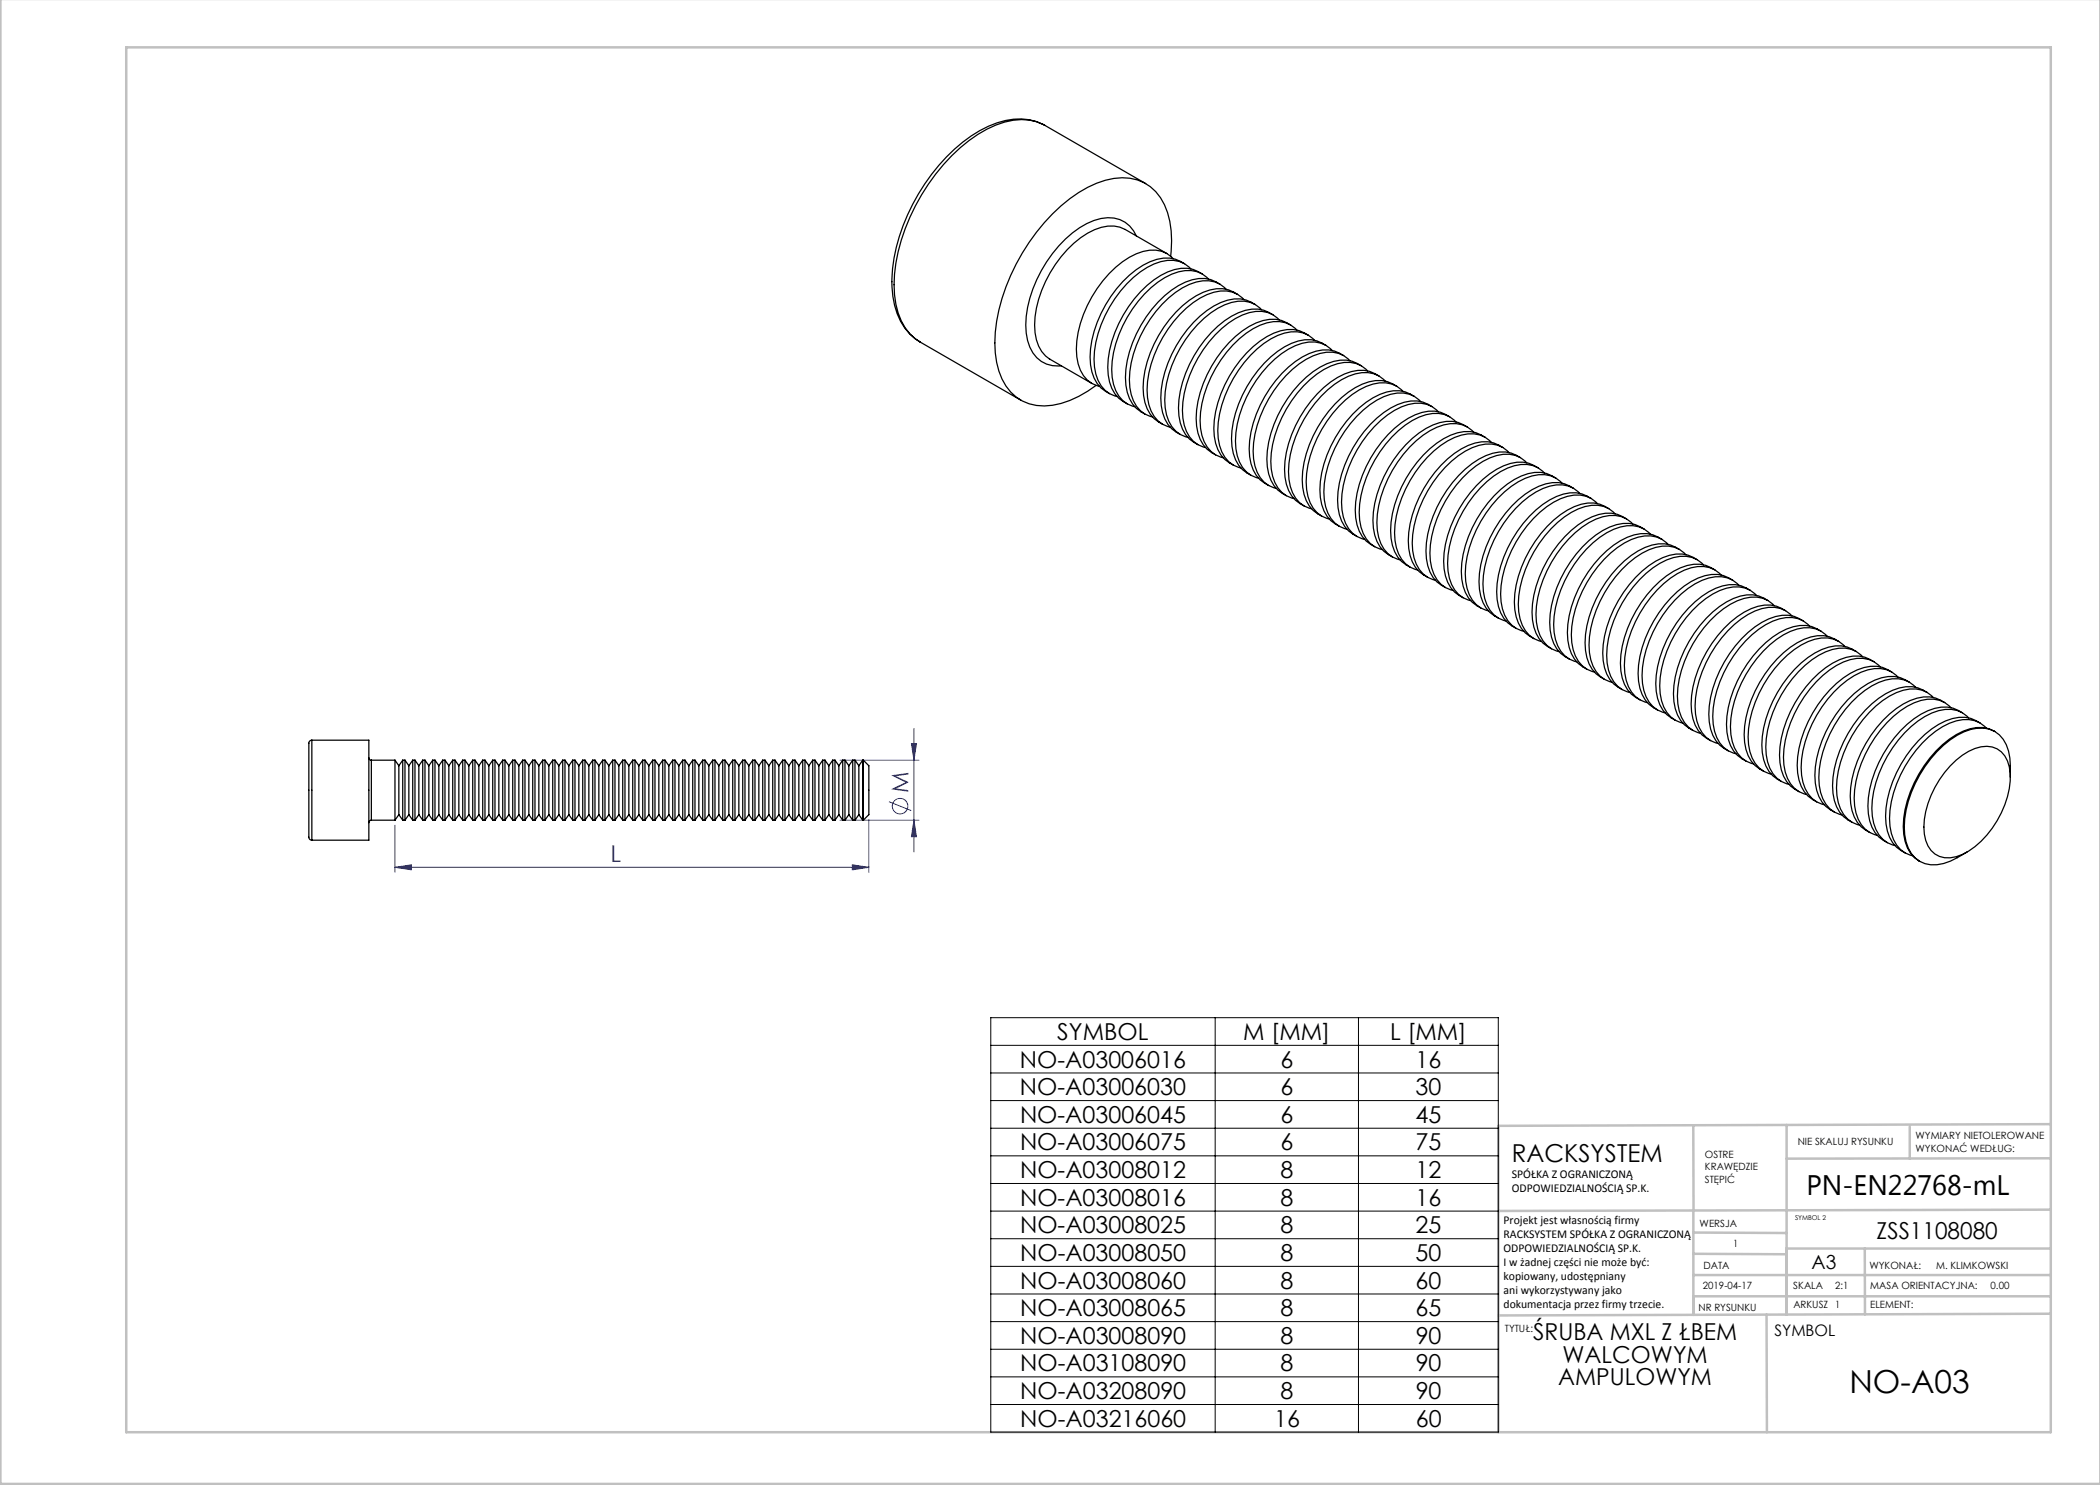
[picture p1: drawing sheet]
<svg xmlns="http://www.w3.org/2000/svg" width="420mm" height="297mm" viewBox="0 0 420 297" stroke-linecap="round" stroke-linejoin="round" font-family="sans-serif">
<g fill="none" stroke="#00f" stroke-width=".2">
<path d="M168 152h15.8M182.3 148.7h1l-.5 3.3zM182.8 145.7v24.7M79 173.5l3.3-.5v1zM79 165v9.5M79 173.5h94.8M168 164h15.8M170.5 173l3.3 .5-3.3 .5zM173.8 163.9v10.6M177.8 160.3l4.4 1.8M182.8 164l.5 3.3h-1z"/>
<circle cx="180" cy="161.2" r="1.56"/>
</g>
<g fill="none" stroke="#c0c0c0" stroke-width=".5">
<path d="M.1 -.1v296.9h419.9M25.2 9.5h385v276.9h-385zM338.7 225.2v16.9M357.3 225v37.9M382 225.4v6.3M410.1 224.8l-110.4 .4v61.2M410.1 231.7h-52.8M338.7 259.3h71.5M338.7 255h71.5M338.7 250.8l18.6 .1M338.7 246.5l18.6 .1M338.7 242.1v20.9"/>
<path d="M373 249.7v13.2M410.1 241.9l-110.4 .3M410.2 249.7h-52.9v13.2M353.3 262.9l.1 23.5M410.2 262.7l-110.5 .4"/>
</g>
<g fill="none" stroke="#000" stroke-width=".2">
<path d="M198.2 203.5h101.5v82.9h-101.5zM198.2 209.1h101.5M198.2 214.6h101.5M243 203.5v82.9M271.7 203.5v82.9M198.2 220.1h101.5M198.2 225.6h101.5M198.2 231.2h101.5M198.2 236.7h101.5M198.2 242.2h101.5M198.2 247.7h101.5M198.2 253.3h101.5"/>
<path d="M198.2 258.8h101.5M198.2 264.3h101.5M198.2 269.9h101.5M198.2 275.4h101.5M198.2 280.9h101.5"/>
</g>
<g fill="#00f">
<path d="M170.5 173l3.3 .5-3.3 .5zM79 173.5l3.3-.5v1z"/>
<path d="M182.8 164l.5 3.3h-1zM182.3 148.7h1l-.5 3.3z"/>
</g>
<g fill="none" stroke="#000" stroke-width=".25">
<path d="M208.9 25.1a11.1 11.1 0 0 0-9.5-.5 29.2 29.2 0 0 0-13.1 10.3 36.3 36.3 0 0 0-7.9 22.5 13.6 13.6 0 0 0 4.7 10.4l.9 .6M208.9 25a10.2 10.2 0 0 0-8-.6 28.3 28.3 0 0 0-13.8 10.4 38.4 38.4 0 0 0-8.3 22.1 14.3 14.3 0 0 0 3.2 9.9l2 1.6 20.1 11.6M208.9 25l20.2 11.7M227.3 47.2a5.9 5.9 0 0 0-7.1-3.5 17.3 17.3 0 0 0-9.7 7 24.9 24.9 0 0 0-5.3 14.3 8.3 8.3 0 0 0 3.1 7.3 6.1 6.1 0 0 0 4 .9M233.4 50.7l-8.4-4.8a7.5 7.5 0 0 0-7.5 .7 23.4 23.4 0 0 0-10.6 18.4 7.5 7.5 0 0 0 3.1 6.9l8.4 4.8M234.1 51.2a18.3 18.3 0 0 0-2-11.7 9.4 9.4 0 0 0-11-3.4 28.3 28.3 0 0 0-13.8 10.3 38.4 38.4 0 0 0-8.3 22.2 14.3 14.3 0 0 0 3.1 9.8 9.4 9.4 0 0 0 10.1 2.3 21.7 21.7 0 0 0 7-3.6M234.6 51.7a5.7 5.7 0 0 0-6-1.4 18.9 18.9 0 0 0-10.2 9.1 18.9 18.9 0 0 0-2.8 13.4 5.7 5.7 0 0 0 4.3 4.5M236.9 52.8a6.7 6.7 0 0 0-6.9-.5 21.7 21.7 0 0 0-10.6 12.2 16.6 16.6 0 0 0-1 9.9 6.2 6.2 0 0 0 3.5 4.3M238.2 53.8a5.7 5.7 0 0 0-6-1.5 18.9 18.9 0 0 0-10.3 9.1 18.9 18.9 0 0 0-2.7 13.4 5.7 5.7 0 0 0 4.2 4.5M240.4 54.8a6.7 6.7 0 0 0-6.9-.4 21.7 21.7 0 0 0-10.5 12.1 16.6 16.6 0 0 0-1.1 9.9 6.2 6.2 0 0 0 3.5 4.4M241.7 55.8a5.7 5.7 0 0 0-6-1.4 18.9 18.9 0 0 0-10.3 9.1 18.9 18.9 0 0 0-2.7 13.4 5.7 5.7 0 0 0 4.2 4.4M244 56.8a6.7 6.7 0 0 0-6.9-.4 21.7 21.7 0 0 0-10.6 12.1 16.6 16.6 0 0 0-1.1 10 6.2 6.2 0 0 0 3.6 4.3"/>
<path d="M245.2 57.8a5.7 5.7 0 0 0-6-1.4 18.9 18.9 0 0 0-10.2 9.1 18.9 18.9 0 0 0-2.8 13.4 5.7 5.7 0 0 0 4.3 4.5M247.5 58.9a6.7 6.7 0 0 0-6.9-.4 21.7 21.7 0 0 0-10.6 12.1 16.6 16.6 0 0 0-1 9.9 6.2 6.2 0 0 0 3.5 4.4M248.8 59.9a5.7 5.7 0 0 0-6-1.5 18.9 18.9 0 0 0-10.3 9.1 18.9 18.9 0 0 0-2.7 13.4 5.7 5.7 0 0 0 4.2 4.5M251.1 60.9a6.7 6.7 0 0 0-7-.4 21.7 21.7 0 0 0-10.5 12.1 16.6 16.6 0 0 0-1.1 9.9 6.2 6.2 0 0 0 3.6 4.4M252.3 61.9a5.7 5.7 0 0 0-6-1.4 18.9 18.9 0 0 0-10.2 9.1 18.9 18.9 0 0 0-2.8 13.4 5.7 5.7 0 0 0 4.3 4.5M254.6 63a6.7 6.7 0 0 0-6.9-.5 21.7 21.7 0 0 0-10.6 12.2 16.6 16.6 0 0 0-1 9.9 6.2 6.2 0 0 0 3.5 4.3M255.8 64a5.7 5.7 0 0 0-6-1.5 18.9 18.9 0 0 0-10.2 9.1 18.9 18.9 0 0 0-2.8 13.4 5.7 5.7 0 0 0 4.3 4.5M258.1 65a6.7 6.7 0 0 0-6.9-.4 21.7 21.7 0 0 0-10.5 12.1 16.6 16.6 0 0 0-1.1 9.9 6.2 6.2 0 0 0 3.5 4.4M259.4 66a5.7 5.7 0 0 0-6-1.4 18.9 18.9 0 0 0-10.3 9.1 18.9 18.9 0 0 0-2.7 13.4 5.7 5.7 0 0 0 4.2 4.5M261.7 67a6.7 6.7 0 0 0-6.9-.4 21.7 21.7 0 0 0-10.6 12.2 16.6 16.6 0 0 0-1.1 9.9 6.2 6.2 0 0 0 3.6 4.3M262.9 68a5.7 5.7 0 0 0-6-1.4 18.9 18.9 0 0 0-10.2 9.1 18.9 18.9 0 0 0-2.8 13.4 5.7 5.7 0 0 0 4.3 4.5M265.2 69.1a6.7 6.7 0 0 0-6.9-.4 21.7 21.7 0 0 0-10.6 12.1 16.6 16.6 0 0 0-1 9.9 6.2 6.2 0 0 0 3.5 4.4"/>
<path d="M266.4 70.1a5.7 5.7 0 0 0-6-1.4 18.9 18.9 0 0 0-10.2 9 18.9 18.9 0 0 0-2.7 13.5 5.7 5.7 0 0 0 4.2 4.4M268.7 71.1a6.7 6.7 0 0 0-6.9-.4 21.7 21.7 0 0 0-10.5 12.1 16.6 16.6 0 0 0-1.1 9.9 6.2 6.2 0 0 0 3.5 4.4M270 72.1a5.7 5.7 0 0 0-6-1.4 18.9 18.9 0 0 0-10.3 9.1 18.9 18.9 0 0 0-2.7 13.4 5.7 5.7 0 0 0 4.2 4.5M272.3 73.2a6.7 6.7 0 0 0-6.9-.4 21.7 21.7 0 0 0-10.6 12.1 16.6 16.6 0 0 0-1.1 9.9 6.2 6.2 0 0 0 3.6 4.3M273.5 74.2a5.7 5.7 0 0 0-6-1.5 18.9 18.9 0 0 0-10.2 9.1 18.9 18.9 0 0 0-2.8 13.4 5.7 5.7 0 0 0 4.3 4.5M275.8 75.2a6.7 6.7 0 0 0-6.9-.4 21.7 21.7 0 0 0-10.6 12.1 16.6 16.6 0 0 0-1 9.9 6.2 6.2 0 0 0 3.5 4.4M277 76.2a5.7 5.7 0 0 0-6-1.4 18.9 18.9 0 0 0-10.2 9.1 18.9 18.9 0 0 0-2.7 13.4 5.7 5.7 0 0 0 4.2 4.5M279.3 77.2a6.7 6.7 0 0 0-6.9-.4 21.7 21.7 0 0 0-10.5 12.2 16.6 16.6 0 0 0-1.1 9.9 6.2 6.2 0 0 0 3.5 4.3M280.6 78.3a5.7 5.7 0 0 0-6-1.5 18.9 18.9 0 0 0-10.3 9.1 18.9 18.9 0 0 0-2.7 13.4 5.7 5.7 0 0 0 4.2 4.5M282.9 79.3a6.7 6.7 0 0 0-6.9-.4 21.7 21.7 0 0 0-10.6 12.1 16.6 16.6 0 0 0-1.1 9.9 6.2 6.2 0 0 0 3.6 4.4M284.1 80.3a5.7 5.7 0 0 0-6-1.4 18.9 18.9 0 0 0-10.2 9 18.9 18.9 0 0 0-2.8 13.5 5.7 5.7 0 0 0 4.3 4.4M286.4 81.3a6.7 6.7 0 0 0-6.9-.4 21.7 21.7 0 0 0-10.6 12.1 16.6 16.6 0 0 0-1 9.9 6.2 6.2 0 0 0 3.5 4.4"/>
<path d="M287.7 82.3a5.7 5.7 0 0 0-6-1.4 18.9 18.9 0 0 0-10.3 9.1 18.9 18.9 0 0 0-2.7 13.4 5.7 5.7 0 0 0 4.2 4.5M289.9 83.4a6.7 6.7 0 0 0-6.9-.4 21.7 21.7 0 0 0-10.5 12.1 16.6 16.6 0 0 0-1.1 9.9 6.2 6.2 0 0 0 3.5 4.3M291.2 84.4a5.7 5.7 0 0 0-6-1.5 18.9 18.9 0 0 0-10.3 9.1 18.9 18.9 0 0 0-2.7 13.4 5.7 5.7 0 0 0 4.2 4.5M293.5 85.4a6.7 6.7 0 0 0-6.9-.4 21.7 21.7 0 0 0-10.6 12.1 16.6 16.6 0 0 0-1.1 9.9 6.2 6.2 0 0 0 3.6 4.4M294.7 86.4a5.7 5.7 0 0 0-6-1.4 18.9 18.9 0 0 0-10.2 9.1 18.9 18.9 0 0 0-2.8 13.4 5.7 5.7 0 0 0 4.3 4.5M297 87.4a6.7 6.7 0 0 0-6.9-.4 21.7 21.7 0 0 0-10.6 12.2 16.6 16.6 0 0 0-1 9.9 6.2 6.2 0 0 0 3.5 4.3M298.3 88.5a5.7 5.7 0 0 0-6-1.5 18.9 18.9 0 0 0-10.3 9.1 18.9 18.9 0 0 0-2.7 13.4 5.7 5.7 0 0 0 4.2 4.5M300.6 89.5a6.7 6.7 0 0 0-7-.4 21.7 21.7 0 0 0-10.5 12.1 16.6 16.6 0 0 0-1.1 9.9 6.2 6.2 0 0 0 3.6 4.4M301.8 90.5a5.7 5.7 0 0 0-6-1.4 18.9 18.9 0 0 0-10.2 9 18.9 18.9 0 0 0-2.8 13.5 5.7 5.7 0 0 0 4.3 4.4M304.1 91.5a6.7 6.7 0 0 0-6.9-.4 21.7 21.7 0 0 0-10.6 12.1 16.6 16.6 0 0 0-1 9.9 6.2 6.2 0 0 0 3.5 4.4M305.3 92.5a5.7 5.7 0 0 0-6-1.4 18.9 18.9 0 0 0-10.2 9.1 18.9 18.9 0 0 0-2.8 13.4 5.7 5.7 0 0 0 4.3 4.5M307.6 93.6a6.7 6.7 0 0 0-6.9-.4 21.7 21.7 0 0 0-10.6 12.1 16.6 16.6 0 0 0-1 9.9 6.2 6.2 0 0 0 3.5 4.4"/>
<path d="M308.9 94.6a5.7 5.7 0 0 0-6-1.5 18.9 18.9 0 0 0-10.3 9.1 18.9 18.9 0 0 0-2.7 13.4 5.7 5.7 0 0 0 4.2 4.5M311.2 95.6a6.7 6.7 0 0 0-6.9-.4 21.7 21.7 0 0 0-10.6 12.1 16.6 16.6 0 0 0-1.1 9.9 6.2 6.2 0 0 0 3.6 4.4M312.4 96.6a5.7 5.7 0 0 0-6-1.4 18.9 18.9 0 0 0-10.2 9.1 18.9 18.9 0 0 0-2.8 13.4 5.7 5.7 0 0 0 4.3 4.5M314.7 97.7a6.7 6.7 0 0 0-6.9-.5 21.7 21.7 0 0 0-10.6 12.2 16.6 16.6 0 0 0-1 9.9 6.2 6.2 0 0 0 3.5 4.3M315.9 98.7a5.7 5.7 0 0 0-6-1.5 18.9 18.9 0 0 0-10.2 9.1 18.9 18.9 0 0 0-2.8 13.4 5.7 5.7 0 0 0 4.3 4.5M318.2 99.7a6.7 6.7 0 0 0-6.9-.4 21.7 21.7 0 0 0-10.5 12.1 16.6 16.6 0 0 0-1.1 9.9 6.2 6.2 0 0 0 3.5 4.4M319.5 100.7a5.7 5.7 0 0 0-6-1.4 18.9 18.9 0 0 0-10.3 9.1 18.9 18.9 0 0 0-2.7 13.4 5.7 5.7 0 0 0 4.2 4.4M321.8 101.7a6.7 6.7 0 0 0-6.9-.4 21.7 21.7 0 0 0-10.6 12.1 16.6 16.6 0 0 0-1.1 10 6.2 6.2 0 0 0 3.6 4.3M323 102.7a5.7 5.7 0 0 0-6-1.4 18.9 18.9 0 0 0-10.2 9.1 18.9 18.9 0 0 0-2.8 13.4 5.7 5.7 0 0 0 4.3 4.5M325.3 103.8a6.7 6.7 0 0 0-6.9-.4 21.7 21.7 0 0 0-10.6 12.1 16.6 16.6 0 0 0-1 9.9 6.2 6.2 0 0 0 3.5 4.4M326.5 104.8a5.7 5.7 0 0 0-6-1.4 18.9 18.9 0 0 0-10.2 9 18.9 18.9 0 0 0-2.7 13.5 5.7 5.7 0 0 0 4.2 4.4M328.8 105.8a6.7 6.7 0 0 0-6.9-.4 21.7 21.7 0 0 0-10.5 12.1 16.6 16.6 0 0 0-1.1 9.9 6.2 6.2 0 0 0 3.5 4.4"/>
<path d="M330.1 106.8a5.7 5.7 0 0 0-6-1.4 18.9 18.9 0 0 0-10.3 9.1 18.9 18.9 0 0 0-2.7 13.4 5.7 5.7 0 0 0 4.2 4.5M332.4 107.9a6.7 6.7 0 0 0-6.9-.4 21.7 21.7 0 0 0-10.6 12.1 16.6 16.6 0 0 0-1.1 9.9 6.2 6.2 0 0 0 3.6 4.3M333.6 108.9a5.7 5.7 0 0 0-6-1.5 18.9 18.9 0 0 0-10.2 9.1 18.9 18.9 0 0 0-2.8 13.4 5.7 5.7 0 0 0 4.3 4.5M335.9 109.9a6.7 6.7 0 0 0-6.9-.4 21.7 21.7 0 0 0-10.6 12.1 16.6 16.6 0 0 0-1 9.9 6.2 6.2 0 0 0 3.5 4.4M337.2 110.9a5.7 5.7 0 0 0-6-1.4 18.9 18.9 0 0 0-10.3 9.1 18.9 18.9 0 0 0-2.7 13.4 5.7 5.7 0 0 0 4.2 4.5M339.4 111.9a6.7 6.7 0 0 0-6.9-.4 21.7 21.7 0 0 0-10.5 12.2 16.6 16.6 0 0 0-1.1 9.9 6.2 6.2 0 0 0 3.5 4.3M340.7 113a5.7 5.7 0 0 0-6-1.5 18.9 18.9 0 0 0-10.3 9.1 18.9 18.9 0 0 0-2.7 13.4 5.7 5.7 0 0 0 4.2 4.5M343 114a6.7 6.7 0 0 0-6.9-.4 21.7 21.7 0 0 0-10.6 12.1 16.6 16.6 0 0 0-1.1 9.9 6.2 6.2 0 0 0 3.6 4.4M344.2 115a5.7 5.7 0 0 0-6-1.4 18.9 18.9 0 0 0-10.2 9 18.9 18.9 0 0 0-2.8 13.5 5.7 5.7 0 0 0 4.3 4.4M346.5 116a6.7 6.7 0 0 0-6.9-.4 21.7 21.7 0 0 0-10.6 12.1 16.6 16.6 0 0 0-1 9.9 6.2 6.2 0 0 0 3.5 4.4M347.8 117a5.7 5.7 0 0 0-6-1.4 18.9 18.9 0 0 0-10.3 9.1 18.9 18.9 0 0 0-2.7 13.4 5.7 5.7 0 0 0 4.2 4.5M350 118.1a6.7 6.7 0 0 0-6.9-.4 21.7 21.7 0 0 0-10.5 12.1 16.6 16.6 0 0 0-1.1 9.9 6.2 6.2 0 0 0 3.6 4.3"/>
<path d="M351.3 119.1a5.7 5.7 0 0 0-6-1.5 18.9 18.9 0 0 0-10.2 9.1 18.9 18.9 0 0 0-2.8 13.4 5.7 5.7 0 0 0 4.3 4.5M353.6 120.1a6.7 6.7 0 0 0-6.9-.4 21.7 21.7 0 0 0-10.6 12.1 16.6 16.6 0 0 0-1 9.9 6.2 6.2 0 0 0 3.5 4.4M354.8 121.1a5.7 5.7 0 0 0-6-1.4 18.9 18.9 0 0 0-10.2 9.1 18.9 18.9 0 0 0-2.8 13.4 5.7 5.7 0 0 0 4.3 4.5M357.1 122.1a6.7 6.7 0 0 0-6.9-.4 21.7 21.7 0 0 0-10.6 12.2 16.6 16.6 0 0 0-1 9.9 6.2 6.2 0 0 0 3.5 4.3M358.4 123.2a5.7 5.7 0 0 0-6-1.5 18.9 18.9 0 0 0-10.3 9.1 18.9 18.9 0 0 0-2.7 13.4 5.7 5.7 0 0 0 4.2 4.5M360.7 124.2a6.7 6.7 0 0 0-6.9-.4 21.7 21.7 0 0 0-10.6 12.1 16.6 16.6 0 0 0-1.1 9.9 6.2 6.2 0 0 0 3.6 4.4M361.9 125.2a5.7 5.7 0 0 0-6-1.4 18.9 18.9 0 0 0-10.2 9 18.9 18.9 0 0 0-2.8 13.5 5.7 5.7 0 0 0 4.3 4.4M364.2 126.2a6.7 6.7 0 0 0-6.9-.4 21.7 21.7 0 0 0-10.6 12.1 16.6 16.6 0 0 0-1 9.9 6.2 6.2 0 0 0 3.5 4.4M365.4 127.2a5.7 5.7 0 0 0-6-1.4 18.9 18.9 0 0 0-10.2 9.1 18.9 18.9 0 0 0-2.8 13.4 5.7 5.7 0 0 0 4.3 4.5M367.7 128.3a6.7 6.7 0 0 0-6.9-.4 21.7 21.7 0 0 0-10.5 12.1 16.6 16.6 0 0 0-1.1 9.9 6.2 6.2 0 0 0 3.5 4.4M369 129.3a5.7 5.7 0 0 0-6-1.5 18.9 18.9 0 0 0-10.3 9.1 18.9 18.9 0 0 0-2.7 13.4 5.7 5.7 0 0 0 4.2 4.5M371.3 130.3a6.7 6.7 0 0 0-6.9-.4 21.7 21.7 0 0 0-10.6 12.1 16.6 16.6 0 0 0-1.1 9.9 6.2 6.2 0 0 0 3.6 4.4"/>
<path d="M372.5 131.3a5.7 5.7 0 0 0-6-1.4 18.9 18.9 0 0 0-10.2 9.1 18.9 18.9 0 0 0-2.8 13.4 5.7 5.7 0 0 0 4.3 4.5M374.8 132.4a6.7 6.7 0 0 0-6.9-.5 21.7 21.7 0 0 0-10.6 12.2 16.6 16.6 0 0 0-1 9.9 6.2 6.2 0 0 0 3.5 4.3M376 133.4a5.7 5.7 0 0 0-6-1.5 18.9 18.9 0 0 0-10.2 9.1 18.9 18.9 0 0 0-2.7 13.4 5.7 5.7 0 0 0 4.2 4.5M378.3 134.4a6.7 6.7 0 0 0-6.9-.4 21.7 21.7 0 0 0-10.5 12.1 16.6 16.6 0 0 0-1.1 9.9 6.2 6.2 0 0 0 3.5 4.4M379.6 135.4a5.7 5.7 0 0 0-6-1.4 18.9 18.9 0 0 0-10.3 9.1 18.9 18.9 0 0 0-2.7 13.4 5.7 5.7 0 0 0 4.2 4.4M381.9 136.4a6.7 6.7 0 0 0-6.9-.4 21.7 21.7 0 0 0-10.6 12.1 16.6 16.6 0 0 0-1.1 10 6.2 6.2 0 0 0 3.6 4.3M383.1 137.4a5.7 5.7 0 0 0-6-1.4 18.9 18.9 0 0 0-10.2 9.1 18.9 18.9 0 0 0-2.8 13.4 5.7 5.7 0 0 0 4.3 4.5M385.4 138.5a6.7 6.7 0 0 0-6.9-.4 21.7 21.7 0 0 0-10.6 12.1 16.6 16.6 0 0 0-1 9.9 6.2 6.2 0 0 0 3.5 4.4M386.7 139.5a5.7 5.7 0 0 0-6-1.5 18.9 18.9 0 0 0-10.3 9.1 18.9 18.9 0 0 0-2.7 13.4 5.7 5.7 0 0 0 4.2 4.5M62.4 148a.86 .86 0 0 0-.6 1.3v18.1a.6 .6 0 0 0 .6 .6M62.4 148h11.4v20h-11.4M62.4 148v20"/>
<path d="M73.8 151.5l.1 .4 .4 .1M74.3 152v12M74.3 152h4.7M79 152v12M79 152l.8 1.1M79.8 153.1v9.8M80.5 152v12M80.5 152l-.7 1.1M80.5 152h.5M81 152v12M81 152l.8 1.1M81.8 153.1v9.8"/>
<path d="M82.5 152v12M82.5 152l-.7 1.1M82.5 152h.5M83 152v12M83 152l.8 1.1M83.8 153.1v9.8M84.5 152v12M84.5 152l-.7 1.1M84.5 152h.5M85 152v12M85 152l.8 1.1M85.8 153.1v9.8"/>
<path d="M86.5 152v12M86.5 152l-.7 1.1M86.5 152h.5M87 152v12M87 152l.8 1.1M87.8 153.1v9.8M88.5 152v12M88.5 152l-.7 1.1M88.5 152h.5M89 152v12M89 152l.8 1.1M89.8 153.1v9.8"/>
<path d="M90.5 152v12M90.5 152l-.7 1.1M90.5 152h.5M91 152v12M91 152l.8 1.1M91.8 153.1v9.8M92.5 152v12M92.5 152l-.7 1.1M92.5 152h.5M93 152v12M93 152l.8 1.1M93.8 153.1v9.8"/>
<path d="M94.5 152v12M94.5 152l-.7 1.1M94.5 152h.5M95 152v12M95 152l.8 1.1M95.8 153.1v9.8M96.5 152v12M96.5 152l-.7 1.1M96.5 152h.5M97 152v12M97 152l.8 1.1M97.8 153.1v9.8"/>
<path d="M98.5 152v12M98.5 152l-.7 1.1M98.5 152h.5M99 152v12M99 152l.8 1.1M99.8 153.1v9.8M100.5 152v12M100.5 152l-.7 1.1M100.5 152h.5M101 152v12M101 152l.8 1.1M101.8 153.1v9.8"/>
<path d="M102.5 152v12M102.5 152l-.7 1.1M102.5 152h.5M103 152v12M103 152l.8 1.1M103.8 153.1v9.8M104.5 152v12M104.5 152l-.7 1.1M104.5 152h.5M105 152v12M105 152l.8 1.1M105.8 153.1v9.8"/>
<path d="M106.5 152v12M106.5 152l-.7 1.1M106.5 152h.5M107 152v12M107 152l.8 1.1M107.8 153.1v9.8M108.5 152v12M108.5 152l-.7 1.1M108.5 152h.5M109 152v12M109 152l.8 1.1M109.8 153.1v9.8"/>
<path d="M110.5 152v12M110.5 152l-.7 1.1M110.5 152h.5M111 152v12M111 152l.8 1.1M111.8 153.1v9.8M112.5 152v12M112.5 152l-.7 1.1M112.5 152h.5M113 152v12M113 152l.8 1.1M113.8 153.1v9.8"/>
<path d="M114.5 152v12M114.5 152l-.7 1.1M114.5 152h.5M115 152v12M115 152l.8 1.1M115.8 153.1v9.8M116.5 152v12M116.5 152l-.7 1.1M116.5 152h.5M117 152v12M117 152l.8 1.1M117.8 153.1v9.8"/>
<path d="M118.5 152v12M118.5 152l-.7 1.1M118.5 152h.5M119 152v12M119 152l.8 1.1M119.8 153.1v9.8M120.5 152v12M120.5 152l-.7 1.1M120.5 152h.5M121 152v12M121 152l.8 1.1M121.8 153.1v9.8"/>
<path d="M122.5 152v12M122.5 152l-.7 1.1M122.5 152h.5M123 152v12M123 152l.8 1.1M123.8 153.1v9.8M124.5 152v12M124.5 152l-.7 1.1M124.5 152h.5M125 152v12M125 152l.8 1.1M125.8 153.1v9.8"/>
<path d="M126.5 152v12M126.5 152l-.7 1.1M126.5 152h.5M127 152v12M127 152l.8 1.1M127.8 153.1v9.8M128.5 152v12M128.5 152l-.7 1.1M128.5 152h.5M129 152v12M129 152l.8 1.1M129.8 153.1v9.8"/>
<path d="M130.5 152v12M130.5 152l-.7 1.1M130.5 152h.5M131 152v12M131 152l.8 1.1M131.8 153.1v9.8M132.5 152v12M132.5 152l-.7 1.1M132.5 152h.5M133 152v12M133 152l.8 1.1M133.8 153.1v9.8"/>
<path d="M134.5 152v12M134.5 152l-.7 1.1M134.5 152h.5M135 152v12M135 152l.8 1.1M135.8 153.1v9.8M136.5 152v12M136.5 152l-.7 1.1M136.5 152h.5M137 152v12M137 152l.8 1.1M137.8 153.1v9.8"/>
<path d="M138.5 152v12M138.5 152l-.7 1.1M138.5 152h.5M139 152v12M139 152l.8 1.1M139.8 153.1v9.8M140.5 152v12M140.5 152l-.7 1.1M140.5 152h.5M141 152v12M141 152l.8 1.1M141.8 153.1v9.8"/>
<path d="M142.5 152v12M142.5 152l-.7 1.1M142.5 152h.5M143 152v12M143 152l.8 1.1M143.8 153.1v9.8M144.5 152v12M144.5 152l-.7 1.1M144.5 152h.5M145 152v12M145 152l.8 1.1M145.8 153.1v9.8"/>
<path d="M146.5 152v12M146.5 152l-.7 1.1M146.5 152h.5M147 152v12M147 152l.8 1.1M147.8 153.1v9.8M148.5 152v12M148.5 152l-.7 1.1M148.5 152h.5M149 152v12M149 152l.8 1.1M149.8 153.1v9.8"/>
<path d="M150.5 152v12M150.5 152l-.7 1.1M150.5 152h.5M151 152v12M151 152l.8 1.1M151.8 153.1v9.8M152.5 152v12M152.5 152l-.7 1.1M152.5 152h.5M153 152v12M153 152l.8 1.1M153.8 153.1v9.8"/>
<path d="M154.5 152v12M154.5 152l-.7 1.1M154.5 152h.5M155 152v12M155 152l.8 1.1M155.8 153.1v9.8M156.5 152v12M156.5 152l-.7 1.1M156.5 152h.5M157 152v12M157 152l.8 1.1M157.8 153.1v9.8"/>
<path d="M158.5 152v12M158.5 152l-.7 1.1M158.5 152h.5M159 152v12M159 152l.8 1.1M159.8 153.1v9.8M160.5 152v12M160.5 152l-.7 1.1M160.5 152h.5M161 152v12M161 152l.8 1.1M161.8 153.1v9.8"/>
<path d="M162.5 152v12M162.5 152l-.7 1.1M162.5 152h.5M163 152v12M163 152l.8 1.1M163.8 153.1v9.8M164.5 152v12M164.5 152l-.7 1.1M164.5 152h.5M165 152v12M165 152l.8 1.1M165.8 153.1v9.8"/>
<path d="M166.5 152v12M166.5 152l-.7 1.1M166.5 152h.5M167 152v12M167 152l.8 1.1M167.8 153.1v9.8M168.5 152v12M168.5 152l-.7 1.1M168.5 152h.5M169 152v12M169 152l.8 1.1M169.8 153.1v9.8"/>
<path d="M170.5 152v12M170.5 152l-.7 1.1M170.5 152h.5M171 152v12M171 152l.8 1.1M171.8 153.1v9.8M172.5 152v12M172.5 152l-.7 1.1M172.5 152h.2M172.7 152v12M172.7 152l1.1 1.1v9.8l-1.1 1.1M388.9 140.5a6.7 6.7 0 0 0-6.9-.4 21.7 21.7 0 0 0-10.5 12.1 16.6 16.6 0 0 0-1.1 9.9 6.2 6.2 0 0 0 3.5 4.4"/>
<path d="M390 153.2a10.7 10.7 0 0 1 7.4-3.9 4.6 4.6 0 0 1 4.5 4.1 17.2 17.2 0 0 1-4.5 13.6 11.9 11.9 0 0 1-7.4 4.6 4.5 4.5 0 0 1-4.9-3.5 14.4 14.4 0 0 1 1.9-10.6l.9-1.6zM390.2 141.5a5.6 5.6 0 0 0-6-1.4 18.9 18.9 0 0 0-10.3 9.1 18.9 18.9 0 0 0-2.7 13.4 5.7 5.7 0 0 0 4.2 4.5M392.5 142.6a6.7 6.7 0 0 0-6.9-.5 21.7 21.7 0 0 0-10.6 12.2 16.6 16.6 0 0 0-1.1 9.9 6.2 6.2 0 0 0 3.6 4.3M393.7 143.6a5.7 5.7 0 0 0-6-1.5 18.9 18.9 0 0 0-10.2 9.1 18.9 18.9 0 0 0-2.8 13.4 5.7 5.7 0 0 0 4.3 4.5M396 144.6a6.7 6.7 0 0 0-6.9-.4 21.7 21.7 0 0 0-10.6 12.1 16.6 16.6 0 0 0-1 9.9 6.2 6.2 0 0 0 3.5 4.4M397.3 145.6a5.6 5.6 0 0 0-6-1.4 18.9 18.9 0 0 0-10.3 9.1 18.9 18.9 0 0 0-2.7 13.4 5.7 5.7 0 0 0 4.2 4.5M399 146.3a6.6 6.6 0 0 0-6.4-.1 21.7 21.7 0 0 0-10.5 12.2 16.6 16.6 0 0 0-1.1 9.9 5.9 5.9 0 0 0 3 4M402.1 155.4a12.4 12.4 0 0 0-1.5-7.5 5.6 5.6 0 0 0-6.4-2 18.9 18.9 0 0 0-10.2 9.1 18.9 18.9 0 0 0-2.8 13.4 5.7 5.7 0 0 0 7.5 4.3 21.6 21.6 0 0 0 4.7-2.3M74.3 164l-.4 .2-.1 .3M74.3 164h4.7M79.8 162.9l-.8 1.1M79.8 162.9l.7 1.1"/>
<path d="M80.5 164h.5M81.8 162.9l-.8 1.1M81.8 162.9l.7 1.1M82.5 164h.5M83.8 162.9l-.8 1.1M83.8 162.9l.7 1.1M84.5 164h.5M85.8 162.9l-.8 1.1M85.8 162.9l.7 1.1M86.5 164h.5M87.8 162.9l-.8 1.1M87.8 162.9l.7 1.1"/>
<path d="M88.5 164h.5M89.8 162.9l-.8 1.1M89.8 162.9l.7 1.1M90.5 164h.5M91.8 162.9l-.8 1.1M91.8 162.9l.7 1.1M92.5 164h.5M93.8 162.9l-.8 1.1M93.8 162.9l.7 1.1M94.5 164h.5M95.8 162.9l-.8 1.1M95.8 162.9l.7 1.1"/>
<path d="M96.5 164h.5M97.8 162.9l-.8 1.1M97.8 162.9l.7 1.1M98.5 164h.5M99.8 162.9l-.8 1.1M99.8 162.9l.7 1.1M100.5 164h.5M101.8 162.9l-.8 1.1M101.8 162.9l.7 1.1M102.5 164h.5M103.8 162.9l-.8 1.1M103.8 162.9l.7 1.1"/>
<path d="M104.5 164h.5M105.8 162.9l-.8 1.1M105.8 162.9l.7 1.1M106.5 164h.5M107.8 162.9l-.8 1.1M107.8 162.9l.7 1.1M108.5 164h.5M109.8 162.9l-.8 1.1M109.8 162.9l.7 1.1M110.5 164h.5M111.8 162.9l-.8 1.1M111.8 162.9l.7 1.1"/>
<path d="M112.5 164h.5M113.8 162.9l-.8 1.1M113.8 162.9l.7 1.1M114.5 164h.5M115.8 162.9l-.8 1.1M115.8 162.9l.7 1.1M116.5 164h.5M117.8 162.9l-.8 1.1M117.8 162.9l.7 1.1M118.5 164h.5M119.8 162.9l-.8 1.1M119.8 162.9l.7 1.1"/>
<path d="M120.5 164h.5M121.8 162.9l-.8 1.1M121.8 162.9l.7 1.1M122.5 164h.5M123.8 162.9l-.8 1.1M123.8 162.9l.7 1.1M124.5 164h.5M125.8 162.9l-.8 1.1M125.8 162.9l.7 1.1M126.5 164h.5M127.8 162.9l-.8 1.1M127.8 162.9l.7 1.1"/>
<path d="M128.5 164h.5M129.8 162.9l-.8 1.1M129.8 162.9l.7 1.1M130.5 164h.5M131.8 162.9l-.8 1.1M131.8 162.9l.7 1.1M132.5 164h.5M133.8 162.9l-.8 1.1M133.8 162.9l.7 1.1M134.5 164h.5M135.8 162.9l-.8 1.1M135.8 162.9l.7 1.1"/>
<path d="M136.5 164h.5M137.8 162.9l-.8 1.1M137.8 162.9l.7 1.1M138.5 164h.5M139.8 162.9l-.8 1.1M139.8 162.9l.7 1.1M140.5 164h.5M141.8 162.9l-.8 1.1M141.8 162.9l.7 1.1M142.5 164h.5M143.8 162.9l-.8 1.1M143.8 162.9l.7 1.1"/>
<path d="M144.5 164h.5M145.8 162.9l-.8 1.1M145.8 162.9l.7 1.1M146.5 164h.5M147.8 162.9l-.8 1.1M147.8 162.9l.7 1.1M148.5 164h.5M149.8 162.9l-.8 1.1M149.8 162.9l.7 1.1M150.5 164h.5M151.8 162.9l-.8 1.1M151.8 162.9l.7 1.1"/>
<path d="M152.5 164h.5M153.8 162.9l-.8 1.1M153.8 162.9l.7 1.1M154.5 164h.5M155.8 162.9l-.8 1.1M155.8 162.9l.7 1.1M156.5 164h.5M157.8 162.9l-.8 1.1M157.8 162.9l.7 1.1M158.5 164h.5M159.8 162.9l-.8 1.1M159.8 162.9l.7 1.1"/>
<path d="M160.5 164h.5M161.8 162.9l-.8 1.1M161.8 162.9l.7 1.1M162.5 164h.5M163.8 162.9l-.8 1.1M163.8 162.9l.7 1.1M164.5 164h.5M165.8 162.9l-.8 1.1M165.8 162.9l.7 1.1M166.5 164h.5M167.8 162.9l-.8 1.1M167.8 162.9l.7 1.1"/>
<path d="M168.5 164h.5M169.8 162.9l-.8 1.1M169.8 162.9l.7 1.1M170.5 164h.5M171.8 162.9l-.8 1.1M171.8 162.9l.7 1.1M172.5 164h.2"/>
</g>
<text font-size="6.3" x="369.9" y="278.5">NO-A03</text>
<text font-size="5.6" x="361.3" y="239.1">PN-EN22768-mL</text>
<text font-size="4.9" x="302.4" y="232.4">RACKSYSTEM</text>
<g font-size="4.7" fill="#00f">
<text x="181.7" y="158.7" transform="rotate(-90 181.7 158.7)">M</text>
<text x="122.1" y="172.5">L</text>
</g>
<g font-size="4.7">
<text x="211.5" y="208">SYMBOL</text>
<text x="248.6" y="208">M [MM]</text>
<text x="278" y="208">L [MM]</text>
<text x="204" y="213.5">NO-A03006016</text>
<text x="256.1" y="213.5">6</text>
<text x="283.1" y="213.5">16</text>
<text x="204" y="219">NO-A03006030</text>
<text x="256.1" y="219">6</text>
<text x="283.1" y="219">30</text>
<text x="204" y="224.6">NO-A03006045</text>
<text x="256.1" y="224.6">6</text>
<text x="283.1" y="224.6">45</text>
<text x="204" y="230.1">NO-A03006075</text>
<text x="256.1" y="230.1">6</text>
<text x="283.1" y="230.1">75</text>
<text x="204" y="235.6">NO-A03008012</text>
<text x="256.1" y="235.6">8</text>
<text x="283.1" y="235.6">12</text>
<text x="204" y="241.1">NO-A03008016</text>
<text x="256.1" y="241.1">8</text>
<text x="283.1" y="241.1">16</text>
<text x="204" y="246.7">NO-A03008025</text>
<text x="256.1" y="246.7">8</text>
<text x="283.1" y="246.7">25</text>
<text x="375.3" y="247.8">ZSS1108080</text>
<text x="204" y="252.2">NO-A03008050</text>
<text x="204" y="257.7">NO-A03008060</text>
<text x="256.1" y="252.2">8</text>
<text x="256.1" y="257.7">8</text>
<text x="283.1" y="252.2">50</text>
<text x="283.1" y="257.7">60</text>
<text x="204" y="263.2">NO-A03008065</text>
<text x="256.1" y="263.2">8</text>
<text x="283.1" y="263.2">65</text>
<text x="204" y="268.8">NO-A03008090</text>
<text x="256.1" y="268.8">8</text>
<text x="283.1" y="268.8">90</text>
<text x="306.6" y="268.1">ŚRUBA MXL Z ŁBEM</text>
<text x="204" y="274.3">NO-A03108090</text>
<text x="256.1" y="274.3">8</text>
<text x="283.1" y="274.3">90</text>
<text x="312.5" y="272.6">WALCOWYM</text>
<text x="204.1" y="279.8">NO-A03208090</text>
<text x="256.1" y="279.8">8</text>
<text x="283.1" y="279.8">90</text>
<text x="311.7" y="277.1">AMPULOWYM</text>
<text x="204.1" y="285.3">NO-A03216060</text>
<text x="254.8" y="285.3">16</text>
<text x="283.2" y="285.3">60</text>
</g>
<text font-size="3.9" x="362.3" y="253.8">A3</text>
<text font-size="3.2" x="354.9" y="267.2">SYMBOL</text>
<g font-size="2.4">
<text x="302.4" y="235.6">SPÓŁKA Z OGRANICZONĄ</text>
<text x="302.4" y="238.4">ODPOWIEDZIALNOŚCIĄ SP.K.</text>
<text x="300.7" y="244.7">Projekt jest własnością firmy</text>
<text x="300.7" y="247.5">RACKSYSTEM SPÓŁKA Z OGRANICZONĄ</text>
<text x="300.7" y="250.3">ODPOWIEDZIALNOŚCIĄ SP.K.</text>
<text x="300.7" y="253.1">I w żadnej części nie może być:</text>
<text x="300.7" y="256">kopiowany, udostępniany</text>
<text x="300.7" y="258.8">ani wykorzystywany jako</text>
<text x="300.7" y="261.6">dokumentacja przez firmy trzecie.</text>
</g>
<g font-size="2">
<text x="383.1" y="227.9">WYMIARY NIETOLEROWANE</text>
<text x="341" y="231.6">OSTRE</text>
<text x="359.5" y="228.9">NIE SKALUJ RYSUNKU</text>
<text x="383.1" y="230.4">WYKONAĆ WEDŁUG:</text>
<text x="341" y="234.1">KRAWĘDZIE</text>
<text x="341" y="236.6">STĘPIĆ</text>
<text x="339.9" y="245.4">WERSJA</text>
<text x="346.6" y="249.5">1</text>
<text x="340.6" y="257.7">2019-04-17</text>
<text x="340.7" y="253.8">DATA</text>
<text x="358.7" y="257.7">SKALA</text>
<text x="367" y="257.7">2:1</text>
<text x="373.9" y="253.8">WYKONAŁ:</text>
<text x="374.1" y="257.7">MASA ORIENTACYJNA:</text>
<text x="387.2" y="253.8">M. KLIMKOWSKI</text>
<text x="398.1" y="257.7">0.00</text>
<text x="339.7" y="262.3">NR RYSUNKU</text>
<text x="358.7" y="261.7">ARKUSZ 1</text>
<text x="374.1" y="261.7">ELEMENT:</text>
<text x="301" y="266.4">TYTUŁ:</text>
</g>
<text font-size="1.3" x="359" y="244">SYMBOL 2</text>
</svg>
